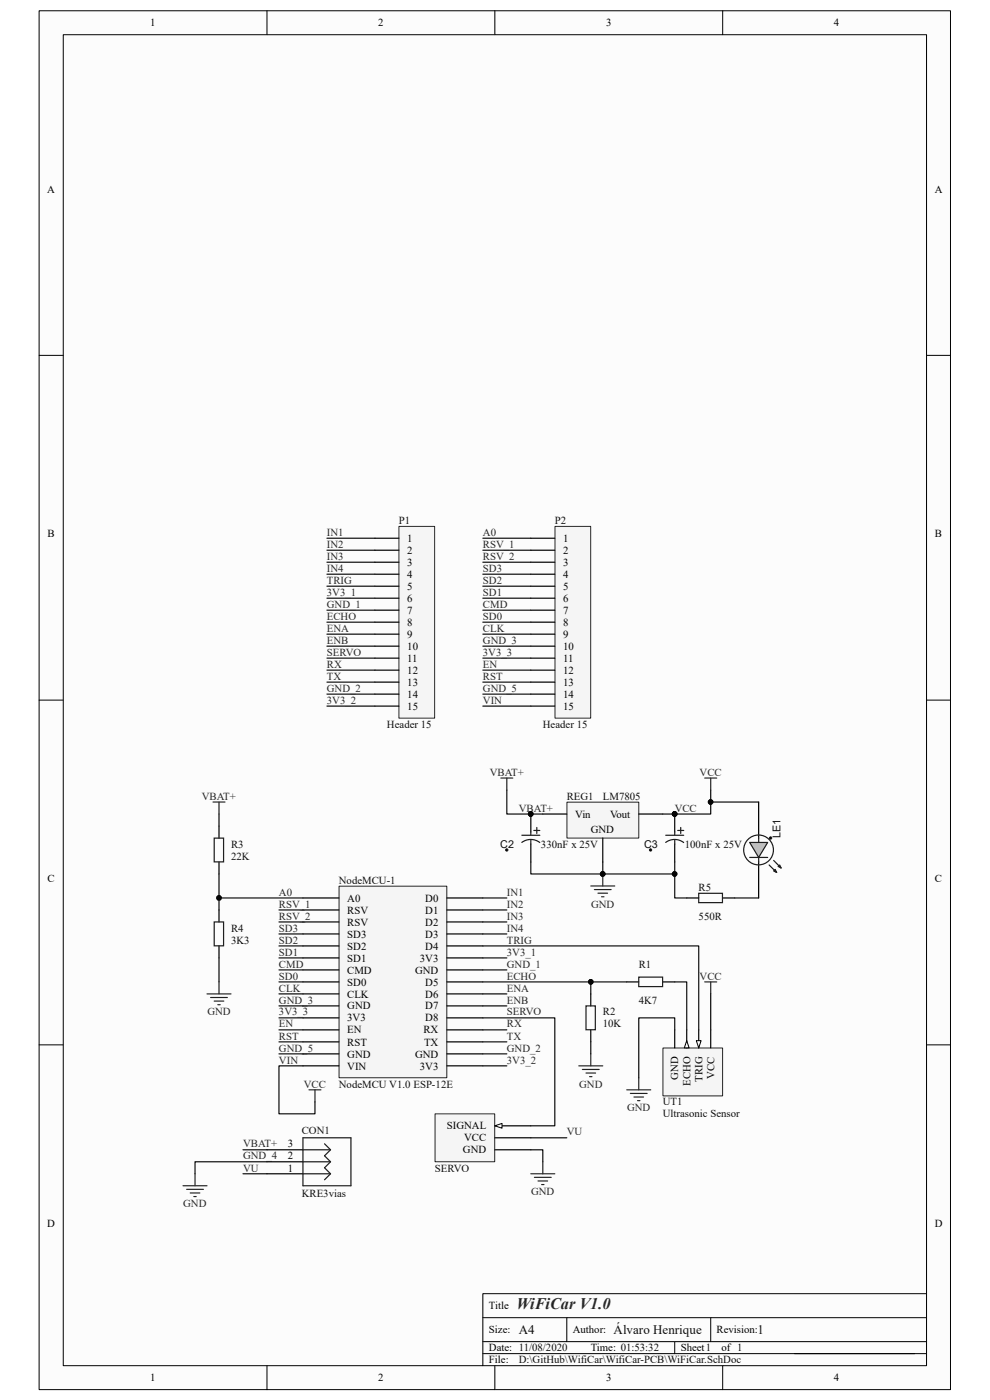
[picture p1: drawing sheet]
<svg xmlns="http://www.w3.org/2000/svg" width="210mm" height="297mm" viewBox="0 0 210 297" stroke-linecap="round" stroke-linejoin="round" font-family="sans-serif">
<path d="M8.3 2.3h193.3v292.5h-193.3z" fill="#fcfcfc"/>
<path d="M8.3 2.3h193.3v292.5h-193.3z" fill="none" stroke="#000" stroke-width=".21"/>
<path d="M13.5 7.4h183.1v282.3h-183.1z" fill="#fcfcfc"/>
<g fill="none" stroke="#000" stroke-width=".21">
<path d="M13.4 7.4h183.2v282.3h-183.2zM56.6 2.3v5M105 2.3v5M153.3 2.3v5M8.3 75.4h5.1M196.6 75.4h5M8.3 148.5h5.1M196.6 148.5h5M8.3 221.7h5.1M196.6 221.7h5M102.4 279.5h94.2M120.2 279.5v5.1"/>
<path d="M150.8 279.5v5.1M196.6 274.5h-94.2v15.2M56.6 289.7v5.1M102.4 287.2h94.2M102.4 284.6h94.2M105 289.7v5.1M143.1 284.6v2.6M153.3 289.7v5.1"/>
</g>
<path d="M72 188h22.8v40.6h-22.8z" fill="#f5f5f5"/>
<path d="M71.9 188h22.9v40.6h-22.9z" fill="none" stroke="#262626" stroke-width=".21"/>
<g fill="none" stroke="#000" stroke-width=".25">
<path d="M64.3 198.1h7.6M64.3 195.6h7.6M64.3 193.1h7.6M64.3 190.5h7.6M94.8 198.1h7.6M94.8 195.6h7.6M94.8 193.1h7.6M94.8 190.5h7.6M64.3 218.5h7.6M64.3 215.9h7.6M64.3 213.4h7.6M64.3 210.9h7.6"/>
<path d="M64.3 208.3h7.6M64.3 205.8h7.6M64.3 203.2h7.6M64.3 200.7h7.6M94.8 218.5h7.6M94.8 215.9h7.6M94.8 213.4h7.6M94.8 210.9h7.6M94.8 208.3h7.6M94.8 205.8h7.6M94.8 203.2h7.6M94.8 200.7h7.6"/>
<path d="M64.3 226.1h7.6M64.3 223.6h7.6M64.3 221h7.6M94.8 226.1h7.6M94.8 223.6h7.6M94.8 221h7.6"/>
</g>
<path d="M84.7 111.7h7.5v40.7h-7.5z" fill="#f5f5f5"/>
<path d="M84.6 111.7h7.6v40.7h-7.6z" fill="none" stroke="#262626" stroke-width=".21"/>
<g fill="none" stroke="#000" stroke-width=".25">
<path d="M79.5 114.2h5.1M79.5 116.7h5.1M79.5 119.3h5.1M79.5 121.8h5.1M79.5 124.4h5.1M79.5 126.9h5.1M79.5 129.5h5.1M79.5 132h5.1M79.5 134.5h5.1M79.5 137.1h5.1M79.5 139.6h5.1M79.5 142.2h5.1"/>
<path d="M79.5 144.7h5.1M79.5 147.3h5.1M79.5 149.8h5.1"/>
</g>
<path d="M117.8 111.7h7.5v40.7h-7.5z" fill="#f5f5f5"/>
<path d="M117.7 111.7h7.6v40.7h-7.6z" fill="none" stroke="#262626" stroke-width=".21"/>
<g fill="none" stroke="#000" stroke-width=".25">
<path d="M112.6 114.2h5.1M112.6 116.7h5.1M112.6 119.3h5.1M112.6 121.8h5.1M112.6 124.4h5.1M112.6 126.9h5.1M112.6 129.5h5.1M112.6 132h5.1M112.6 134.5h5.1M112.6 137.1h5.1M112.6 139.6h5.1M112.6 142.2h5.1"/>
<path d="M112.6 144.7h5.1M112.6 147.3h5.1M112.6 149.8h5.1M133 208.3h2.5M140.6 208.3h2.5"/>
</g>
<g fill="none" stroke="#0e0e0e" stroke-width=".25">
<path d="M69.4 114.2h10.1M69.4 116.7h10.1M69.4 119.3h10.1M102.4 114.2h10.2M102.4 116.7h10.2M102.4 119.3h10.2M69.4 121.8h10.1M69.4 124.4h10.1M69.4 126.9h10.1M69.4 129.5h10.1M69.4 132h10.1M69.4 134.5h10.1"/>
<path d="M69.4 137.1h10.1M69.4 139.6h10.1M102.4 121.8h10.2M102.4 124.4h10.2M102.4 126.9h10.2M102.4 129.5h10.2M102.4 132h10.2M102.4 134.5h10.2M102.4 137.1h10.2M102.4 139.6h10.2M69.4 142.2h10.1M69.4 144.7h10.1"/>
<path d="M69.4 147.3h10.1M69.4 149.8h10.1M102.4 142.2h10.2M102.4 144.7h10.2M102.4 147.3h10.2M102.4 149.8h10.2M59.2 193.1h5.1M59.2 195.6h5.1M59.2 198.1h5.1M102.4 190.5h5.1M102.4 193.1h5.1M102.4 195.6h5.1"/>
<path d="M102.4 198.1h5.1M59.2 210.9h5.1M59.2 213.4h5.1M59.2 218.5h5.1M59.2 200.7h5.1M59.2 203.2h5.1M59.2 205.8h5.1M59.2 208.3h5.1M59.2 215.9h5.1M102.4 200.7h45.8v17.8M102.4 215.9h15.3v22.9h-5.1M102.4 210.9h5.1"/>
<path d="M102.4 213.4h5.1M102.4 218.5h5.1M143.1 208.3h2.6v10.2M150.8 210.9v7.6M59.2 221h5.1M64.3 226.1h-5.1v10.2h7.6v-2.5M102.4 221h5.1M102.4 223.6h5.1M102.4 226.1h5.1M51.5 249h5.1M51.5 243.9h5.1M56.6 246.5h-15.2v2.5"/>
<path d="M112.6 243.9h2.5v2.6M112.6 241.4h7.6"/>
</g>
<g fill="none" stroke="#262626" stroke-width=".25">
<path d="M149.5 208.3h2.5M150.8 208.3v2.6M65.5 231.2h2.6M66.8 231.2v2.6M133 231.2h5M133.7 232h3.6M134.5 232.7h2M135.2 233.5h.6M135.5 228.7v2.5M38.8 251.6h5.1M39.6 252.3h3.6M40.4 253.1h2"/>
<path d="M41.1 253.9h.5M41.4 249v2.6M112.6 249h5.1M113.4 249.8h3.5M114.1 250.5h2.1M114.9 251.3h.5M115.1 246.5v2.5"/>
</g>
<path d="M135.5 207.3h5.1v2h-5.1z" fill="none" stroke="#1c1c1c" stroke-width=".25"/>
<path d="M120.3 170.2h15.2v7.6h-15.2z" fill="#f5f5f5"/>
<path d="M120.3 170.2h15.2v7.6h-15.2z" fill="none" stroke="#262626" stroke-width=".21"/>
<path d="M46.5 175.2v2.6M112.6 172.7v3.8M112.6 179.1v3.8M115.1 172.7h5.1M127.9 177.8v5.1M135.5 172.7h5.1M143.1 172.7v3.8M143.1 179.1v3.8M46.5 182.9v2.5M46.5 193.1v2.5M46.5 200.7v2.5" fill="none" stroke="#000" stroke-width=".25"/>
<g fill="none" stroke="#262626" stroke-width=".25">
<path d="M45.2 170.2h2.5M46.5 170.2v2.5M106.2 165.1h2.6M107.5 165.1v2.5M149.5 165.1h2.5M150.8 165.1v2.5M125.3 188h5.1M126.1 188.7h3.6M126.9 189.5h2M127.6 190.3h.5M127.9 185.4v2.6M43.9 210.9h5.1"/>
<path d="M44.7 211.6h3.5M45.4 212.4h2.1M46.2 213.1h.5M46.5 208.3v2.6"/>
</g>
<g fill="#0e0e0e" stroke="#0e0e0e" stroke-width=".21">
<circle cx="127.8" cy="185.4" r=".49"/>
<circle cx="143.1" cy="172.7" r=".49"/>
<circle cx="46.5" cy="190.5" r=".49"/>
<circle cx="112.6" cy="172.7" r=".49"/>
<circle cx="107.5" cy="180.3" r=".24"/>
<circle cx="138" cy="180.3" r=".24"/>
<circle cx="143.1" cy="185.4" r=".49"/>
</g>
<g fill="none" stroke="#1c1c1c" stroke-width=".25">
<path d="M45.4 177.8h2v5h-2zM110.7 178.7a3.2 3.2 0 0 1 3.8 0M110.7 177.2h3.8M112.6 176.5v.6M112.6 178.2v.9M113.2 176.2h1.3M113.9 175.5v1.3M141.2 178.7a3.1 3.1 0 0 1 3.8 0M141.2 177.2h3.8M143.1 176.5v.6M143.1 178.2v.9M143.8 176.2h1.2"/>
<path d="M144.4 175.5v1.3M45.4 195.6h2v5.1h-2z"/>
</g>
<path d="M46.5 172.7v2.5M107.5 167.6v5.1h7.6M46.5 185.4v7.7M46.5 190.5h17.8M112.6 182.9v2.5h15.3v-2.5M143.1 182.9v2.5h-15.2M46.5 203.2v5.1M59.2 223.6h5.1" fill="none" stroke="#0e0e0e" stroke-width=".25"/>
<path d="M92.3 236.3h12.6v10.2h-12.6z" fill="#f5f5f5"/>
<path d="M92.3 236.3h12.6v10.2h-12.6z" fill="none" stroke="#262626" stroke-width=".21"/>
<path d="M105 238.8h7.6" fill="none" stroke="#000" stroke-width=".25"/>
<path d="M105 238.8l1.5-.5v1.1z" fill="#fcfcfc"/>
<path d="M105 238.8l1.5-.5v1.1z" fill="none" stroke="#000" stroke-width=".21"/>
<path d="M125.3 210.9v2.5M125.3 218.5v2.5M105 241.4h7.6M105 243.9h7.6" fill="none" stroke="#000" stroke-width=".25"/>
<path d="M102.4 208.3h30.6M102.4 203.2h5.1M102.4 205.8h5.1M125.3 208.3v2.6M143.1 218.5v-2.6h-7.6v12.8M125.3 221v2.6" fill="none" stroke="#0e0e0e" stroke-width=".25"/>
<circle cx="125.3" cy="208.3" r=".49" fill="#0e0e0e" stroke="#0e0e0e" stroke-width=".21"/>
<path d="M124.3 213.4h2v5.1h-2z" fill="none" stroke="#1c1c1c" stroke-width=".25"/>
<path d="M122.8 226.1h5.1M123.5 226.9h3.6M124.3 227.6h2M125.1 228.4h.5M125.3 223.6v2.5" fill="none" stroke="#262626" stroke-width=".25"/>
<path d="M140.7 222.4h12.6v10.1h-12.6z" fill="#f5f5f5"/>
<path d="M140.6 222.3h12.7v10.2h-12.7z" fill="none" stroke="#262626" stroke-width=".21"/>
<path d="M143.1 218.5v3.8M145.7 218.5v3.8" fill="none" stroke="#000" stroke-width=".25"/>
<path d="M145.7 220.8l.5 1.5h-1z" fill="#fcfcfc"/>
<path d="M145.7 220.8l.5 1.5h-1z" fill="none" stroke="#000" stroke-width=".21"/>
<path d="M148.2 218.5v3.8" fill="none" stroke="#000" stroke-width=".25"/>
<path d="M147.7 220.8h1l-.5 1.5z" fill="#fcfcfc"/>
<path d="M147.7 220.8h1l-.5 1.5z" fill="none" stroke="#000" stroke-width=".21"/>
<path d="M160.9 170.2v7.6M160.9 182.9v7.6M150.8 218.5v3.8M56.6 249h7.7M56.6 246.5h7.7M56.6 243.9h7.7" fill="none" stroke="#000" stroke-width=".25"/>
<path d="M160.9 177.8v.9M159 181.9h3.9M64.3 241.4h10.1v10.2h-10.1zM64.3 249h5.7M64.3 246.5h5.7M64.3 243.9h5.7M68.8 242.7l1.3 1.2-1.3 1.3 1.3 1.3-1.3 1.2 1.3 1.3-1.3 1.3" fill="none" stroke="#1c1c1c" stroke-width=".25"/>
<path d="M159 178.7h3.9l-2 3.2z" fill="#c0c0c0"/>
<path d="M159 178.7h3.9l-2 3.2z" fill="none" stroke="#1c1c1c" stroke-width=".25"/>
<path d="M164.4 184.5l.4 .6-.7-.3z" fill="#c0c0c0"/>
<path d="M164.4 184.5l.4 .6-.7-.3z" fill="none" stroke="#1c1c1c" stroke-width=".25"/>
<path d="M165.1 183.8l.3-.3 .3 .6z" fill="#c0c0c0"/>
<g fill="none" stroke="#1c1c1c" stroke-width=".25">
<path d="M148.2 189.5h5.1v2h-5.1zM160.9 181.9v1M163.2 183.5l1.6 1.6M164.1 182.5l1.6 1.6M165.1 183.8l.3-.3 .3 .6z"/>
<circle cx="160.9" cy="180.3" r="3.2"/>
</g>
<g fill="#0e0e0e" stroke="#0e0e0e" stroke-width=".21">
<circle cx="163.5" cy="177.8" r=".24"/>
<circle cx="143.1" cy="185.4" r=".49"/>
<circle cx="143.1" cy="172.7" r=".49"/>
<circle cx="150.7" cy="170.1" r=".49"/>
</g>
<path d="M145.7 190.5h2.5M153.3 190.5h2.6" fill="none" stroke="#000" stroke-width=".25"/>
<path d="M150.8 167.6v5.1h-10.2M150.8 170.2h10.1M143.1 185.4v5.1h2.6M155.9 190.5h5" fill="none" stroke="#0e0e0e" stroke-width=".25"/>
<text font-size="3.4" fill="#262626" x="109.6" y="277.8">WiFiCar V1.0</text>
<g font-size="2.8" fill="#0e0e0e">
<text x="110.1" y="283">A4</text>
<text x="130.2" y="283">Álvaro Henrique</text>
<text x="160.7" y="283">1</text>
</g>
<g font-size="2.3">
<text x="31.9" y="5.6">1</text>
<text x="80.2" y="5.6">2</text>
<text x="128.6" y="5.6">3</text>
<text x="176.9" y="5.6">4</text>
<text x="10" y="40.9">A</text>
<text x="198.3" y="40.9">A</text>
<text x="10.1" y="114">B</text>
<text x="86.4" y="115">1</text>
<text x="86.4" y="117.5">2</text>
<text x="119.5" y="115">1</text>
<text x="119.5" y="117.5">2</text>
<text x="198.3" y="114">B</text>
<text x="86.4" y="120.1">3</text>
<text x="86.4" y="122.6">4</text>
<text x="86.4" y="125.1">5</text>
<text x="119.5" y="120.1">3</text>
<text x="119.5" y="122.6">4</text>
<text x="119.5" y="125.1">5</text>
<text x="86.4" y="127.7">6</text>
<text x="86.4" y="130.2">7</text>
<text x="119.5" y="127.7">6</text>
<text x="119.5" y="130.2">7</text>
<text x="86.4" y="132.8">8</text>
<text x="86.4" y="135.3">9</text>
<text x="86.4" y="137.8">10</text>
<text x="119.5" y="132.8">8</text>
<text x="119.5" y="135.3">9</text>
<text x="119.5" y="137.8">10</text>
<text x="86.4" y="140.4">11</text>
<text x="86.4" y="143">12</text>
<text x="119.5" y="140.4">11</text>
<text x="119.5" y="143">12</text>
<text x="86.4" y="145.5">13</text>
<text x="86.4" y="148">14</text>
<text x="119.5" y="145.5">13</text>
<text x="119.5" y="148">14</text>
<text x="86.4" y="150.6">15</text>
<text x="119.5" y="150.6">15</text>
<text x="122" y="173.5">Vin</text>
<text x="129.4" y="173.5">Vout</text>
<text x="125.3" y="176.8">GND</text>
<text x="10.1" y="187.2">C</text>
<text x="73.7" y="191.3">A0</text>
<text x="90.2" y="191.3">D0</text>
<text x="198.3" y="187.2">C</text>
<text x="73.7" y="196.4">RSV</text>
<text x="73.7" y="193.8">RSV</text>
<text x="90.2" y="196.4">D2</text>
<text x="90.2" y="193.8">D1</text>
<text x="73.7" y="201.5">SD2</text>
<text x="73.7" y="198.9">SD3</text>
<text x="90.2" y="201.5">D4</text>
<text x="90.2" y="198.9">D3</text>
<text x="73.7" y="209.1">SD0</text>
<text x="73.7" y="206.5">CMD</text>
<text x="73.7" y="204">SD1</text>
<text x="88.1" y="206.5">GND</text>
<text x="89.1" y="204">3V3</text>
<text x="90.2" y="209.1">D5</text>
<text x="73.7" y="214.2">GND</text>
<text x="73.7" y="211.6">CLK</text>
<text x="90.2" y="214.2">D7</text>
<text x="90.2" y="211.6">D6</text>
<text x="73.7" y="221.8">RST</text>
<text x="73.7" y="219.2">EN</text>
<text x="73.7" y="216.7">3V3</text>
<text x="89.8" y="219.2">RX</text>
<text x="90" y="221.8">TX</text>
<text x="90.2" y="216.7">D8</text>
<text x="73.7" y="226.9">VIN</text>
<text x="73.7" y="224.4">GND</text>
<text x="88.1" y="224.4">GND</text>
<text x="89.1" y="226.9">3V3</text>
<text x="143.9" y="229.1" transform="rotate(-90 143.9 229.1)">GND</text>
<text x="146.5" y="230.3" transform="rotate(-90 146.5 230.3)">ECHO</text>
<text x="149" y="229.4" transform="rotate(-90 149 229.4)">TRIG</text>
<text x="151.6" y="228.8" transform="rotate(-90 151.6 228.8)">VCC</text>
<text x="94.8" y="239.6">SIGNAL</text>
<text x="61.1" y="246">2</text>
<text x="61.1" y="243.4">3</text>
<text x="98.2" y="244.7">GND</text>
<text x="98.5" y="242.1">VCC</text>
<text x="61.1" y="248.5">1</text>
<text x="10" y="260.3">D</text>
<text x="198.3" y="260.3">D</text>
<text x="103.7" y="277.8">Title</text>
<text x="103.7" y="282.9">Size:</text>
<text x="103.7" y="286.7">Date: 11/08/2020</text>
<text x="121.5" y="282.9">Author:</text>
<text x="125.3" y="286.7">Time: 01:53:32</text>
<text x="144.4" y="286.7">Sheet1</text>
<text x="152" y="282.9">Revision:</text>
<text x="153.1" y="286.7">of 1</text>
<text x="31.9" y="293">1</text>
<text x="80.2" y="293">2</text>
<text x="103.7" y="289.2">File:</text>
<text x="128.6" y="293">3</text>
<text x="176.9" y="293">4</text>
</g>
<g font-size="2.3" fill="#262626">
<text x="69.3" y="113.7">IN1</text>
<text x="102.4" y="113.7">A0</text>
<text x="69.3" y="116.2">IN2</text>
<text x="69.3" y="118.8">IN3</text>
<text x="102.4" y="116.2">RSV_1</text>
<text x="102.4" y="118.8">RSV_2</text>
<text x="69.3" y="121.3">IN4</text>
<text x="69.3" y="123.9">TRIG</text>
<text x="102.4" y="121.3">SD3</text>
<text x="102.4" y="123.9">SD2</text>
<text x="69.3" y="131.5">ECHO</text>
<text x="69.3" y="126.4">3V3_1</text>
<text x="69.3" y="128.9">GND_1</text>
<text x="102.4" y="126.4">SD1</text>
<text x="102.4" y="128.9">CMD</text>
<text x="102.4" y="131.5">SD0</text>
<text x="69.3" y="134">ENA</text>
<text x="69.3" y="136.6">ENB</text>
<text x="102.4" y="134">CLK</text>
<text x="102.4" y="136.6">GND_3</text>
<text x="69.3" y="139.1">SERVO</text>
<text x="69.3" y="141.7">RX</text>
<text x="102.4" y="139.1">3V3_3</text>
<text x="102.4" y="141.7">EN</text>
<text x="69.3" y="144.2">TX</text>
<text x="69.3" y="146.8">GND_2</text>
<text x="69.3" y="149.3">3V3_2</text>
<text x="102.4" y="144.2">RST</text>
<text x="102.4" y="146.8">GND_5</text>
<text x="102.4" y="149.3">VIN</text>
<text x="103.9" y="164.5">VBAT+</text>
<text x="148.4" y="164.5">VCC</text>
<text x="42.8" y="169.7">VBAT+</text>
<text x="110.1" y="172.2">VBAT+</text>
<text x="143.1" y="172.2">VCC</text>
<text x="59.2" y="190">A0</text>
<text x="107.5" y="190">IN1</text>
<text x="59.2" y="192.5">RSV_1</text>
<text x="59.2" y="197.7">SD3</text>
<text x="59.2" y="195.1">RSV_2</text>
<text x="107.5" y="192.5">IN2</text>
<text x="107.5" y="195.1">IN3</text>
<text x="107.5" y="197.7">IN4</text>
<text x="125.4" y="192.5">GND</text>
<text x="59.2" y="200.2">SD2</text>
<text x="59.2" y="202.7">SD1</text>
<text x="107.5" y="200.2">TRIG</text>
<text x="107.5" y="202.7">3V3_1</text>
<text x="59.2" y="205.3">CMD</text>
<text x="59.2" y="207.8">SD0</text>
<text x="107.5" y="207.8">ECHO</text>
<text x="107.5" y="205.3">GND_1</text>
<text x="148.4" y="207.8">VCC</text>
<text x="44" y="215.4">GND</text>
<text x="59.2" y="210.4">CLK</text>
<text x="59.2" y="212.9">GND_3</text>
<text x="59.2" y="215.4">3V3_3</text>
<text x="107.5" y="210.4">ENA</text>
<text x="107.5" y="212.9">ENB</text>
<text x="107.5" y="215.4">SERVO</text>
<text x="59.2" y="218">EN</text>
<text x="59.2" y="220.6">RST</text>
<text x="107.5" y="218">RX</text>
<text x="107.5" y="220.6">TX</text>
<text x="59.2" y="225.6">VIN</text>
<text x="59.2" y="223.1">GND_5</text>
<text x="107.5" y="225.6">3V3_2</text>
<text x="107.5" y="223.1">GND_2</text>
<text x="64.4" y="230.7">VCC</text>
<text x="122.9" y="230.7">GND</text>
<text x="133" y="235.8">GND</text>
<text x="51.6" y="243.4">VBAT+</text>
<text x="51.6" y="246">GND_4</text>
<text x="120.2" y="240.9">VU</text>
<text x="51.6" y="248.5">VU</text>
<text x="38.9" y="256.2">GND</text>
<text x="112.6" y="253.6">GND</text>
</g>
<g font-size="2.3" fill="#0e0e0e">
<text x="84.6" y="111.1">P1</text>
<text x="117.7" y="111.1">P2</text>
<text x="82.1" y="154.4">Header 15</text>
<text x="115.1" y="154.4">Header 15</text>
<text x="120.2" y="169.7">REG1</text>
<text x="127.9" y="169.7">LM7805</text>
<text x="49" y="179.8">R3</text>
<text x="106.1" y="179.8">C2</text>
<text x="114.8" y="179.9">330nF x 25V</text>
<text x="136.7" y="179.8">C3</text>
<text x="145.3" y="179.9">100nF x 25V</text>
<text x="165.6" y="177.8" transform="rotate(-90 165.6 177.8)">LE1</text>
<text x="49" y="182.4">22K</text>
<text x="71.9" y="187.5">NodeMCU-1</text>
<text x="148.2" y="189">R5</text>
<text x="49" y="197.7">R4</text>
<text x="148.2" y="195.1">550R</text>
<text x="49" y="200.2">3K3</text>
<text x="135.5" y="205.3">R1</text>
<text x="127.9" y="215.4">R2</text>
<text x="135.5" y="212.9">4K7</text>
<text x="127.9" y="218">10K</text>
<text x="71.9" y="230.7">NodeMCU V1.0 ESP-12E</text>
<text x="140.6" y="234.5">UT1</text>
<text x="140.6" y="237.1">Ultrasonic Sensor</text>
<text x="64" y="240.6">CON1</text>
<text x="92.2" y="248.5">SERVO</text>
<text x="64" y="253.9">KRE3vias</text>
<text x="110.1" y="289.2">D:\GitHub\WifiCar\WifiCar-PCB\WiFiCar.SchDoc</text>
</g>
</svg>
